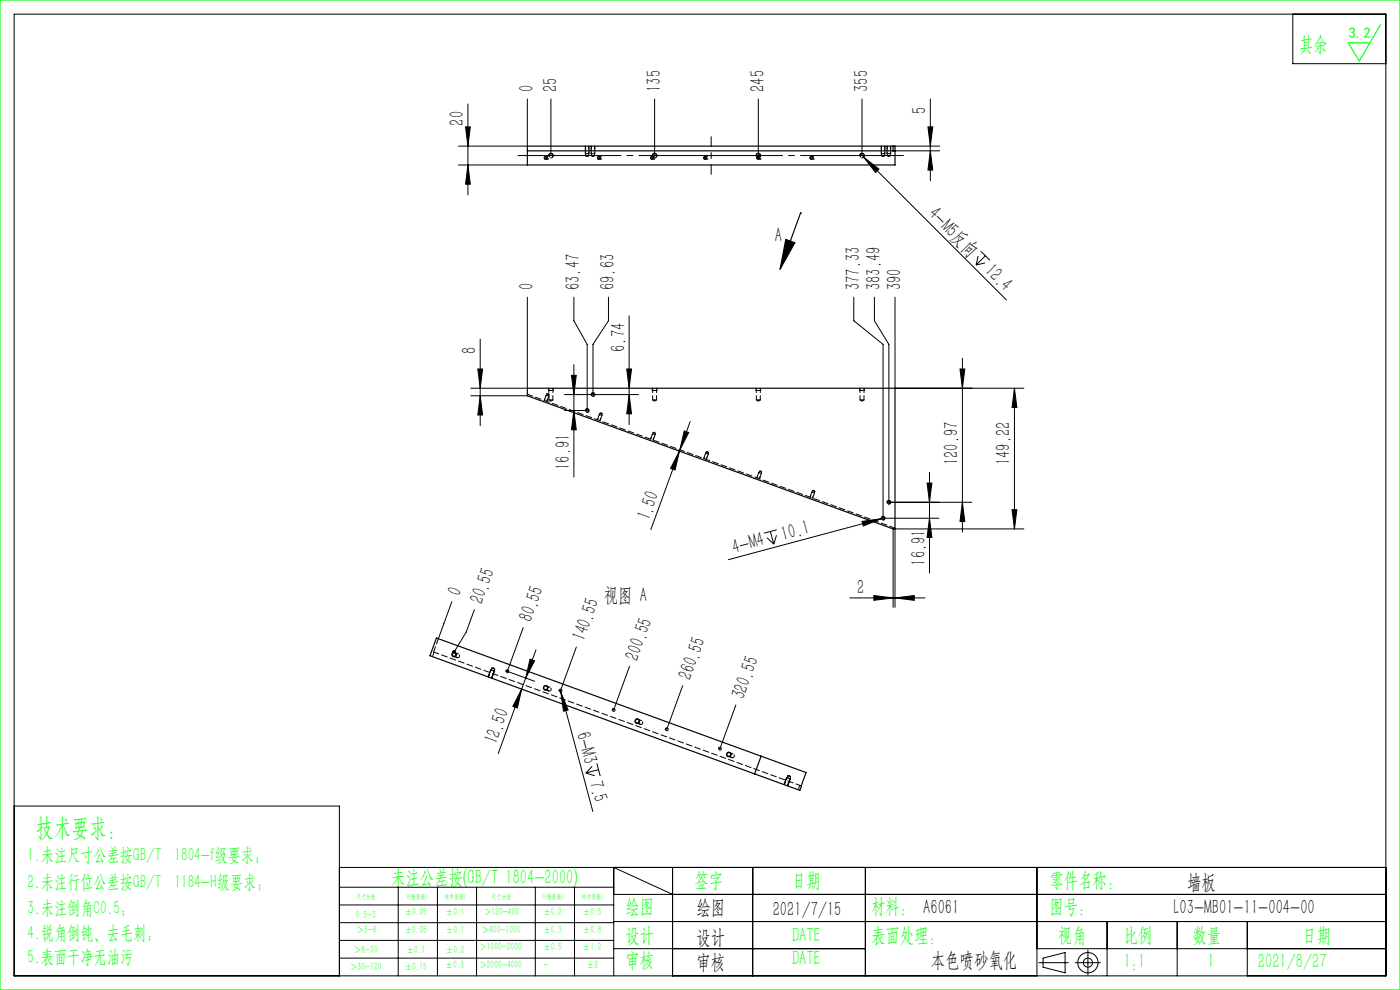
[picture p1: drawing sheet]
<svg xmlns="http://www.w3.org/2000/svg" width="297mm" height="210mm" viewBox="0 0 297 210" stroke-linecap="round" stroke-linejoin="round" font-family="sans-serif">
<g fill="none" stroke="#000" stroke-width=".21">
<path d="M3 3h291v204h-291zM274.3 3v10.5h19.7M97.3 35h14.6M98.8 26.9h1l-.5 4.1zM99.3 35l.5 4.1h-1zM99.3 22v19.3M111.9 21v10h-14.6M116.4 33.1a.5 .5 0 0 1 .4-.6 .5 .5 0 0 1 .6 .5 .5 .5 0 0 1-.7 .5M116.9 21v12M124.2 31v1.6M125 31v1.6M125.4 31v1.6"/>
<path d="M126.2 31v1.6M138.4 33.1a.5 .5 0 0 1 .4-.6 .5 .5 0 0 1 .6 .5 .5 .5 0 0 1-.7 .5M138.9 21v12M160.4 33.1a.5 .5 0 0 1 .4-.6 .5 .5 0 0 1 .6 .5 .5 .5 0 0 1-.7 .5M160.9 21v12M182.4 33.1a.5 .5 0 0 1 .4-.6 .5 .5 0 0 1 .6 .5 .5 .5 0 0 1-.7 .5M182.5 32.6l31 31M182.9 21v12M183.2 33.3l3.3 2.6-.7 .7zM186.9 31v1.6M187.7 31v1.6M188.2 31v1.6"/>
<path d="M189 31v1.6M189.5 31h9.9M189.5 32h9.9M196.9 26.9h1l-.5 4.1zM197.4 32l.5 4.1h-1zM197.4 21v17.3M207.5 54.3l-.4 1.9M208.1 53.3l1.9 1.9M209 55.8l-1.9 .4M209 54.2l-1.9 2M101.4 78.3h1l-.5 4.1zM101.9 71.9v18.4"/>
<path d="M111.9 63v19.4h-12M121.2 79.6h1.1l-.6 4.1zM121.7 63v5l2.9 5v14.1h-4.9M121.7 77.3v23.9M129.1 63v5l-3.3 5v10.7M133 78.3h1l-.5 4.1zM133.5 67v23M181.1 63v5l6.2 5v36.9h11.9M185.5 63v5l3.1 5v33.5h17.6M189.9 63v19.4h27.3M203.7 78.3h1l-.5 4.1zM204.2 76v36.9"/>
<path d="M99.9 84h12M101.9 84l.5 4h-1zM115.9 83.8l-.4 1.1M116.4 82.4v.4M116.4 84l-.4 1.1M117.4 82.4v.4M119.7 83.7h15.8M121.7 87.1l.6 4.1h-1.1zM124.2 87.2a.4 .4 0 0 1 .3-.5 .4 .4 0 0 1 .5 .4 .4 .4 0 0 1-.5 .4M125.4 83.8a.4 .4 0 0 1 .4-.5 .4 .4 0 0 1 .4 .4 .4 .4 0 0 1-.5 .4M127.1 87.9l-.4 1.1M127.7 88.1l-.4 1.1"/>
<path d="M133.5 83.7l.5 4.1h-1zM138.4 82.4v.4M138.4 92l-.4 1.1M139 92.2l-.4 1.1M139.4 82.4v.4M144.1 95.7l-.9 4-.9-.3zM145.2 91.4l.9 .4-1.9 3.6zM146.4 89.4l-8.3 22.9M149.7 96.1l-.4 1.1M150.3 96.3l-.5 1.2M160.4 82.4v.4M161.4 82.4v.4"/>
<path d="M182.4 82.4v.4M183.4 82.4v.4M215.2 82.4l.5 4h-1zM215.2 82.4v29.8M161 100.2l-.4 1.2M161.5 100.4l-.4 1.2M162.7 114.1l1.5 1.3M163.4 112.7l.8 2.7M164.7 113.5l-.5 1.9M164.8 112.4l-2.7 .7M172.2 104.3l-.4 1.2M172.8 104.5l-.4 1.2"/>
<path d="M182.9 110.6l4.1-.6-3.9 1.6zM187 110a.4 .4 0 0 1 .3-.5 .4 .4 0 0 1 .4 .5 .4 .4 0 0 1-.5 .3M187.7 109.8l-33.2 8.9M188.2 106.6a.4 .4 0 0 1 .3-.5 .4 .4 0 0 1 .5 .5 .4 .4 0 0 1-.5 .3M189.5 112.2v16.6M196.7 102.5h1l-.5 4zM197.2 109.9l.5 4.1h-1zM197.2 100.2v21.3M204.2 106.5l.5 4.1h-1zM214.7 108.1h1l-.5 4.1zM217.2 112.2h-27.3v16.6M95.9 127.6l-2.9 7.9"/>
<path d="M96.1 138.4a.3 .3 0 0 1 .2-.4 .3 .3 0 0 1 .3 .3 .3 .3 0 0 1-.3 .3M100.6 129.4l-1.7 4.7-2.6 4.2M111 133.1l-3.4 9.3 5.8 2.1M112.4 139.8l1 .4-1.9 3.6zM113.7 137.9l-8 21.9M122.3 137.2l-3.4 9.3M180.3 126.8h15.9M185.4 126.3l4.1 .5-4.1 .5zM189.9 126.8l4.1-.5v1zM104.1 142.1l-.5 1.5M104.9 142.4l-.6 1.5M107.3 142.5a.3 .3 0 0 1 .3-.4 .3 .3 0 0 1 .3 .3 .3 .3 0 0 1-.4 .3"/>
<path d="M110.7 146.2l-.9 4-1-.4zM118.6 146.6a.3 .3 0 0 1 .3-.4 .3 .3 0 0 1 .3 .3 .3 .3 0 0 1-.4 .3M118.8 146.2l7 25.9M119 146.8l1.5 3.8-1 .3zM129.9 150.7a.3 .3 0 0 1 .2-.4 .3 .3 0 0 1 .4 .3 .3 .3 0 0 1-.4 .3M133.5 141.3l-3.3 9.3M141.2 154.8a.3 .3 0 0 1 .2-.4 .3 .3 0 0 1 .4 .3 .3 .3 0 0 1-.4 .3M144.8 145.5l-3.3 9.2M152.4 158.9a.3 .3 0 0 1 .3-.4 .3 .3 0 0 1 .3 .3 .3 .3 0 0 1-.3 .3M156.1 149.6l-3.4 9.2M3 171h69v36M124.3 164l1.9 .6"/>
<path d="M125.6 162.5l-1.3 1.5M126.6 161.9l.7 2.7M127 163.3l-2.7 .7M166.9 164.9l-.6 1.5M167.6 165.2l-.5 1.5M72 184h222M72 188.2h58.2M72 192h58.2M72 195.7h58.2M72 199.5h58.2M84.5 188.2v18.8M92.8 188.2v18.8"/>
<path d="M101.1 188.2v18.8M113.6 188.2v18.8M121.9 188.2v18.8M130.2 189.7h163.8M130.2 195.5h163.8M142.7 189.7l-12.5-5.7v23M142.7 184v23M159.7 184v23M183.6 184v23M220 184v23M234.9 195.5v11.5M249.7 195.5v11.5"/>
<path d="M264.6 195.5v11.5M72 203.2h58.2M130.2 201.2h53.4M220 201.2h74M220.4 204.2h6.2M221.3 203.2l4.7-1.1v4.3l-4.7-1.2zM228.1 204.2h5.3M230.8 201.5v5.3"/>
<circle cx="115.7" cy="33.5" r=".29"/>
<circle cx="127" cy="33.5" r=".29"/>
<circle cx="138.3" cy="33.5" r=".29"/>
<circle cx="149.6" cy="33.5" r=".29"/>
<circle cx="160.8" cy="33.5" r=".29"/>
<circle cx="172.1" cy="33.5" r=".29"/>
<circle cx="96.3" cy="138.8" r=".49"/>
<circle cx="115.7" cy="145.9" r=".49"/>
<circle cx="135.2" cy="153" r=".49"/>
<circle cx="154.6" cy="160" r=".49"/>
<circle cx="230.8" cy="204.2" r="2.15"/>
<circle cx="230.8" cy="204.2" r=".96"/>
</g>
<g fill="none" stroke="#000" stroke-width=".25">
<path d="M111.9 31h78v4h-78zM111.9 32h78M189.5 31v1M166.7 50.8l1.9 .7-3.1 5.6zM169.8 45.2h.1M169.8 45.2l-4.3 11.9M111.9 82.4h78v29.8h-.4l-77.6-28.2zM92.6 135.3l78.4 28.6-1.3 3.8-78.5-28.6zM161.5 160.4l-1.4 3.8"/>
<circle cx="115.7" cy="33.5" r=".24"/>
<circle cx="127" cy="33.5" r=".24"/>
<circle cx="138.3" cy="33.5" r=".24"/>
<circle cx="149.6" cy="33.5" r=".24"/>
<circle cx="160.8" cy="33.5" r=".24"/>
<circle cx="172.1" cy="33.5" r=".24"/>
<circle cx="124.6" cy="87.1" r=".33"/>
<circle cx="125.8" cy="83.7" r=".33"/>
<circle cx="187.3" cy="109.9" r=".33"/>
<circle cx="188.6" cy="106.5" r=".33"/>
<circle cx="96.3" cy="138.8" r=".41"/>
<circle cx="115.7" cy="145.9" r=".41"/>
<circle cx="135.2" cy="153" r=".41"/>
<circle cx="154.6" cy="160" r=".41"/>
</g>
<path d="M150.9 37v-8" fill="none" stroke="#000" stroke-width=".21" stroke-dasharray="30.5 1.3 1.3 1.3" stroke-dashoffset="28.4"/>
<path d="M109.9 33h81.8" fill="none" stroke="#000" stroke-width=".21" stroke-dasharray="30.5 1.3 1.3 1.3" stroke-dashoffset="8.6"/>
<path d="M0 0h297v210h-297zM292.9 5.2l-4.5 7.7-2.4-3.8h4.6" fill="none" stroke="#0f0" stroke-width=".25"/>
<path d="M116.4 82.8h1M138.4 82.8h1M160.4 82.8h1M182.4 82.8h1M92.1 138.3l-.4 1M169.7 166.6l-.4 .9" fill="none" stroke="#000" stroke-width=".21" stroke-dasharray="1.3 .6" stroke-dashoffset=".5"/>
<g fill="none" stroke="#000" stroke-width=".21" stroke-dasharray="1.3 .6">
<path d="M115.7 33.7h.5M116.2 33.2h-.5M124.2 33l.4 .2M124.6 33.2l.3-.2M125.5 33l.3 .2M125.8 33.2l.3-.2M127 33.7h.5M127.5 33.2h-.5M138.3 33.7h.5M138.8 33.2h-.5M149.6 33.7h.5M150.1 33.2h-.5"/>
<path d="M160.8 33.7h.6M161.4 33.2h-.6M172.1 33.7h.5M172.6 33.2h-.5M187 33l.3 .2M187.3 33.2l.4-.2M188.2 33l.4 .2M188.6 33.2l.3-.2M116.3 83.5h-.3M116.4 84l-.5-.2M116.5 84.8h.4M116.5 84.8l.4 .3"/>
<path d="M116.5 83.7l-.5-.2M116.5 83.7l-.2-.2M116.9 84.8h.4M116.9 85.1l.4-.3M127.6 87.6h-.3M127.7 88.1l-.6-.2M127.8 87.8l-.5-.2M127.8 87.8l-.2-.2M138.5 84.8h.4M138.5 84.8l.4 .3M138.8 91.7l-.2 .1M138.9 84.8h.4"/>
<path d="M138.9 85.1l.4-.3M139 92.2l-.6-.2M139 91.9l-.4-.1M139 91.9l-.2-.2M150.1 95.8l-.3 .1M150.3 96.3l-.6-.2M150.3 96l-.5-.1M150.3 96l-.2-.2M160.5 84.8h.4M160.5 84.8l.4 .3M160.9 84.8h.4M160.9 85.1l.4-.3"/>
<path d="M161.4 99.9l-.3 .1M182.5 84.8h.4M182.5 84.8l.4 .3M182.9 84.8h.4M182.9 85.1l.4-.3M161.5 100.4l-.5-.2M161.6 100.1l-.5-.1M161.6 100.1l-.2-.2M172.7 104l-.3 .1M172.8 104.5l-.6-.2M172.9 104.2l-.5-.1M172.9 104.2l-.2-.2"/>
<path d="M104.7 141.6l-.4 .1M104.9 141.9l-.2-.3M167.5 164.5l-.4 .1M167.7 164.8l-.2-.3"/>
</g>
<g fill="none" stroke="#000" stroke-width=".21" stroke-dasharray="1.3 .6" stroke-dashoffset=".4">
<path d="M124.2 32.6h.8M125.4 32.6h.8M186.9 32.6h.8M188.2 32.6h.8M96.2 139.2l.8 .3M97.3 138.7l-.8-.3M104.9 142.4l-.8-.3M115.6 146.3l.8 .3M116.7 145.8l-.8-.3M135 153.4l.8 .2M136.1 152.9l-.8-.3M155.5 159.9l-.8-.3"/>
<path d="M154.5 160.4l.8 .3M167.6 165.2l-.7-.3"/>
</g>
<g fill="#000">
<path d="M183.2 33.3l3.3 2.6-.7 .7zM166.7 50.8l1.9 .7-3.1 5.6zM182.9 110.6l4.1-.6-3.9 1.6zM119 146.8l1.5 3.8-1 .3z"/>
<path d="M98.8 26.9h1l-.5 4.1zM99.3 35l.5 4.1h-1zM196.9 26.9h1l-.5 4.1zM197.4 32l.5 4.1h-1zM215.2 82.4l.5 4h-1zM214.7 108.1h1l-.5 4.1zM196.7 102.5h1l-.5 4zM197.2 109.9l.5 4.1h-1zM203.7 78.3h1l-.5 4.1zM204.2 106.5l.5 4.1h-1z"/>
<path d="M101.9 84l.5 4h-1zM101.4 78.3h1l-.5 4.1zM133.5 83.7l.5 4.1h-1zM133 78.3h1l-.5 4.1zM121.7 87.1l.6 4.1h-1.1zM121.2 79.6h1.1l-.6 4.1z"/>
<path d="M145.2 91.4l.9 .4-1.9 3.6zM144.1 95.7l-.9 4-.9-.3zM112.4 139.8l1 .4-1.9 3.6zM110.7 146.2l-.9 4-1-.4z"/>
<path d="M189.9 126.8l4.1-.5v1zM185.4 126.3l4.1 .5-4.1 .5z"/>
</g>
<g fill="none" stroke="#000" stroke-width=".21" stroke-dasharray="1.3 .6" stroke-dashoffset=".3">
<path d="M116.9 32.6a.42 .42 0 0 1 .4 .6 .42 .42 0 0 1-.7 .1 .42 .42 0 0 1 .1-.7h.2M124.2 33h.7M125.5 33h.6M138.9 32.6a.42 .42 0 0 1 .4 .6 .42 .42 0 0 1-.7 .1 .42 .42 0 0 1 .1-.7h.2M160.9 32.6a.42 .42 0 0 1 .4 .6 .42 .42 0 0 1-.7 .1 .42 .42 0 0 1 .1-.7h.2M182.9 32.6a.42 .42 0 0 1 .4 .6 .42 .42 0 0 1-.7 .1 .42 .42 0 0 1 .1-.7h.2M187 33h.7M188.2 33h.7M116.5 82.4v2.4M117.3 84.8v-2.4M138.5 82.4v2.4M139.3 84.8v-2.4"/>
<path d="M160.5 82.4v2.4M161.3 84.8v-2.4M182.5 82.4v2.4M183.3 84.8v-2.4M97 139.5a.42 .42 0 0 0 .5-.4 .42 .42 0 0 0-.5-.4 .42 .42 0 0 0-.2 .7l.2 .1M104.9 141.9l-.6-.2M116.4 146.6a.42 .42 0 0 0 .6-.4 .42 .42 0 0 0-.6-.4 .42 .42 0 0 0-.1 .7l.1 .1M135.8 153.6a.42 .42 0 0 0 .6-.4 .42 .42 0 0 0-.6-.3 .42 .42 0 0 0-.1 .7h.1M155.3 160.7a.42 .42 0 0 0 .5-.4 .42 .42 0 0 0-.6-.3 .42 .42 0 0 0-.1 .6l.2 .1M167.7 164.8l-.6-.2"/>
</g>
<g fill="none" stroke="#000" stroke-width=".21" stroke-dasharray="1.3 .6" stroke-dashoffset=".8">
<path d="M116 33.5a.24 .24 0 0 0 .3 .2 .24 .24 0 0 0 .1-.4 .24 .24 0 0 0-.4 .1v.1M127.3 33.5a.24 .24 0 0 0 .3 .2 .24 .24 0 0 0 .1-.4 .24 .24 0 0 0-.4 .1v.1M138.6 33.5a.24 .24 0 0 0 .3 .2 .24 .24 0 0 0 .1-.4 .24 .24 0 0 0-.4 .1v.1M149.8 33.5a.24 .24 0 0 0 .4 .2 .24 .24 0 0 0 0-.4 .24 .24 0 0 0-.3 .1l-.1 .1M161.1 33.5a.24 .24 0 0 0 .3 .2 .24 .24 0 0 0 .1-.4 .24 .24 0 0 0-.4 .1v.1M172.4 33.5a.24 .24 0 0 0 .3 .2 .24 .24 0 0 0 .1-.4 .24 .24 0 0 0-.4 .1v.1M116 85.1l.5-1.4M116 83.5l-.5 1.5M127.2 89.2l.6-1.4M127.3 87.6l-.5 1.5M138.5 93.3l.5-1.4M138.6 91.8l-.5 1.4"/>
<path d="M149.8 97.4l.5-1.4M149.8 95.9l-.5 1.4M161.1 100l-.5 1.4M161.1 101.5l.5-1.4M172.3 105.6l.6-1.4M172.4 104.1l-.5 1.4M96.1 138.2a.25 .25 0 0 1 .4-.1 .25 .25 0 0 1 0 .4 .25 .25 0 0 1-.4-.2v-.1M107.4 142.3a.25 .25 0 0 1 .4-.1 .25 .25 0 0 1-.1 .4 .25 .25 0 0 1-.3-.2v-.1M118.7 146.4a.25 .25 0 0 1 .4-.1 .25 .25 0 0 1-.1 .4 .25 .25 0 0 1-.4-.2l.1-.1M129.9 150.5a.25 .25 0 0 1 .4-.1 .25 .25 0 0 1 0 .4 .25 .25 0 0 1-.4-.2v-.1M141.2 154.6a.25 .25 0 0 1 .4-.1 .25 .25 0 0 1 0 .4 .25 .25 0 0 1-.4-.2v-.1M152.5 158.7a.25 .25 0 0 1 .4-.1 .25 .25 0 0 1-.1 .4 .25 .25 0 0 1-.3-.2v-.1"/>
</g>
<path d="M124.2 31v2M124.9 33v-2M125.5 31v2M126.1 33v-2M187 31v2M187.7 33v-2M188.2 31v2M188.9 33v-2M104.3 143.8l.6-1.9M104.3 141.7l-.7 1.9M167 166.7l.7-1.9M167.1 164.6l-.7 1.9" fill="none" stroke="#000" stroke-width=".21" stroke-dasharray="1.3 .6" stroke-dashoffset=".6"/>
<path d="M189.9 112l-78-28.4M92 138.3l1-2.8M170 166.7l-78-28.4" fill="none" stroke="#000" stroke-width=".21" stroke-dasharray="1.3 .6" stroke-dashoffset=".1"/>
<text font-size="5.4" fill="#0f0" x="7.7" y="177.2">技术要求：</text>
<g font-size="4.4" fill="#0f0">
<text x="275.6" y="10.8">其余</text>
<text x="83" y="187.5">未注公差按(GB/T 1804-2000)</text>
<text x="147.3" y="188">签字</text>
<text x="168" y="188">日期</text>
<text x="222.6" y="188">零件名称：</text>
<text x="132.7" y="193.6">绘图</text>
<text x="184.8" y="193.6">材料： A6061</text>
<text x="222.6" y="193.6">图号：</text>
<text x="132.7" y="199.8">设计</text>
<text x="168" y="199.8">DATE</text>
<text x="184.8" y="199.8">表面处理：</text>
<text x="224.4" y="199.8">视角</text>
<text x="238.4" y="199.8">比例</text>
<text x="253" y="199.8">数量</text>
<text x="276.3" y="199.8">日期</text>
<text x="132.7" y="205.1">审核</text>
<text x="168" y="204.6">DATE</text>
<text x="238.4" y="205.3">1:1</text>
<text x="256.2" y="205.3">1</text>
<text x="266.9" y="205.3">2021/8/27</text>
</g>
<g font-size="4.4">
<text x="113.2" y="19.5" transform="rotate(-90 113.2 19.5)">0</text>
<text x="118.2" y="19.5" transform="rotate(-90 118.2 19.5)">25</text>
<text x="140.2" y="19.5" transform="rotate(-90 140.2 19.5)">135</text>
<text x="162.2" y="19.5" transform="rotate(-90 162.2 19.5)">245</text>
<text x="184.2" y="19.5" transform="rotate(-90 184.2 19.5)">355</text>
<text x="98.4" y="26.7" transform="rotate(-90 98.4 26.7)">20</text>
<text x="196.5" y="24.1" transform="rotate(-90 196.5 24.1)">5</text>
<text x="196.8" y="45.7" transform="rotate(45 196.8 45.7)">4-M5反向</text>
<text x="164.4" y="51.3">A</text>
<text x="208.7" y="57.6" transform="rotate(45 208.7 57.6)">12.4</text>
<text x="113.2" y="61.5" transform="rotate(-90 113.2 61.5)">0</text>
<text x="123" y="61.5" transform="rotate(-90 123 61.5)">63.47</text>
<text x="130.4" y="61.5" transform="rotate(-90 130.4 61.5)">69.63</text>
<text x="182.4" y="61.5" transform="rotate(-90 182.4 61.5)">377.33</text>
<text x="186.8" y="61.5" transform="rotate(-90 186.8 61.5)">383.49</text>
<text x="191.2" y="61.5" transform="rotate(-90 191.2 61.5)">390</text>
<text x="101" y="75" transform="rotate(-90 101 75)">8</text>
<text x="132.6" y="74.7" transform="rotate(-90 132.6 74.7)">6.74</text>
<text x="120.9" y="99.7" transform="rotate(-90 120.9 99.7)">16.91</text>
<text x="203.3" y="98.7" transform="rotate(-90 203.3 98.7)">120.97</text>
<text x="214.3" y="98.7" transform="rotate(-90 214.3 98.7)">149.22</text>
<text x="137.8" y="110.6" transform="rotate(-70 137.8 110.6)">1.50</text>
<text x="155.8" y="117.5" transform="rotate(-15 155.8 117.5)">4-M4</text>
<text x="166.2" y="114.7" transform="rotate(-15 166.2 114.7)">10.1</text>
<text x="181.8" y="126">2</text>
<text x="196.3" y="120" transform="rotate(-90 196.3 120)">16.91</text>
<text x="97.6" y="126.6" transform="rotate(-70 97.6 126.6)">0</text>
<text x="102.4" y="128.4" transform="rotate(-70 102.4 128.4)">20.55</text>
<text x="128.1" y="127.6">视图 A</text>
<text x="112.7" y="132.1" transform="rotate(-70 112.7 132.1)">80.55</text>
<text x="124" y="136.2" transform="rotate(-70 124 136.2)">140.55</text>
<text x="135.3" y="140.3" transform="rotate(-70 135.3 140.3)">200.55</text>
<text x="146.6" y="144.5" transform="rotate(-70 146.6 144.5)">260.55</text>
<text x="157.8" y="148.6" transform="rotate(-70 157.8 148.6)">320.55</text>
<text x="122.2" y="155.6" transform="rotate(75 122.2 155.6)">6-M3</text>
<text x="105.4" y="158.1" transform="rotate(-70 105.4 158.1)">12.50</text>
<text x="125" y="166" transform="rotate(75 125 166)">7.5</text>
<text x="251.8" y="188.6">墙板</text>
<text x="147.8" y="194">绘图</text>
<text x="163.9" y="194.3">2021/7/15</text>
<text x="249" y="194">L03-MB01-11-004-00</text>
<text x="147.8" y="200.2">设计</text>
<text x="147.8" y="205.5">审核</text>
<text x="197.5" y="205">本色喷砂氧化</text>
</g>
<g font-size="4" fill="#0f0">
<text x="5.9" y="182.6">1.未注尺寸公差按GB/T 1804-f级要求；</text>
<text x="5.9" y="188.4">2.未注行位公差按GB/T 1184-H级要求；</text>
<text x="5.9" y="193.9">3.未注倒角C0.5；</text>
<text x="5.9" y="199.2">4.锐角倒钝、去毛刺；</text>
<text x="5.9" y="204.2">5.表面干净无油污</text>
</g>
<text font-size="3.2" fill="#0f0" x="286.1" y="8">3.2</text>
<g font-size="2.3" fill="#0f0">
<text x="75.5" y="194.7">0.5-3</text>
<text x="75.6" y="198">＞3-6</text>
<text x="85.9" y="194.2">±0.05</text>
<text x="85.9" y="198">±0.05</text>
<text x="94.6" y="194.2">±0.1</text>
<text x="94.6" y="198">±0.1</text>
<text x="102.2" y="198">＞400-1000</text>
<text x="102.7" y="194.2">＞120-400</text>
<text x="115.3" y="194.2">±0.2</text>
<text x="115.3" y="198">±0.3</text>
<text x="123.7" y="194.2">±0.5</text>
<text x="123.7" y="198">±0.8</text>
<text x="75.1" y="202.2">＞6-30</text>
<text x="86.3" y="202.2">±0.1</text>
<text x="94.6" y="202.2">±0.2</text>
<text x="101.7" y="201.6">＞1000-2000</text>
<text x="115.3" y="201.6">±0.5</text>
<text x="123.7" y="201.6">±1.2</text>
<text x="74.3" y="205.8">＞30-120</text>
<text x="85.9" y="205.8">±0.15</text>
<text x="94.5" y="205.4">±0.3</text>
<text x="101.7" y="205.4">＞2000-4000</text>
<text x="115.3" y="205.4">-</text>
<text x="124.5" y="205.4">±2</text>
</g>
<g font-size="1.5" fill="#0f0">
<text x="75.5" y="190.6">尺寸分段</text>
<text x="86.4" y="190.6">F(精密级)</text>
<text x="94.4" y="190.6">M(中密级)</text>
<text x="104.3" y="190.6">尺寸分段</text>
<text x="115.2" y="190.6">F(精密级)</text>
<text x="123.5" y="190.6">M(中密级)</text>
</g>
</svg>
